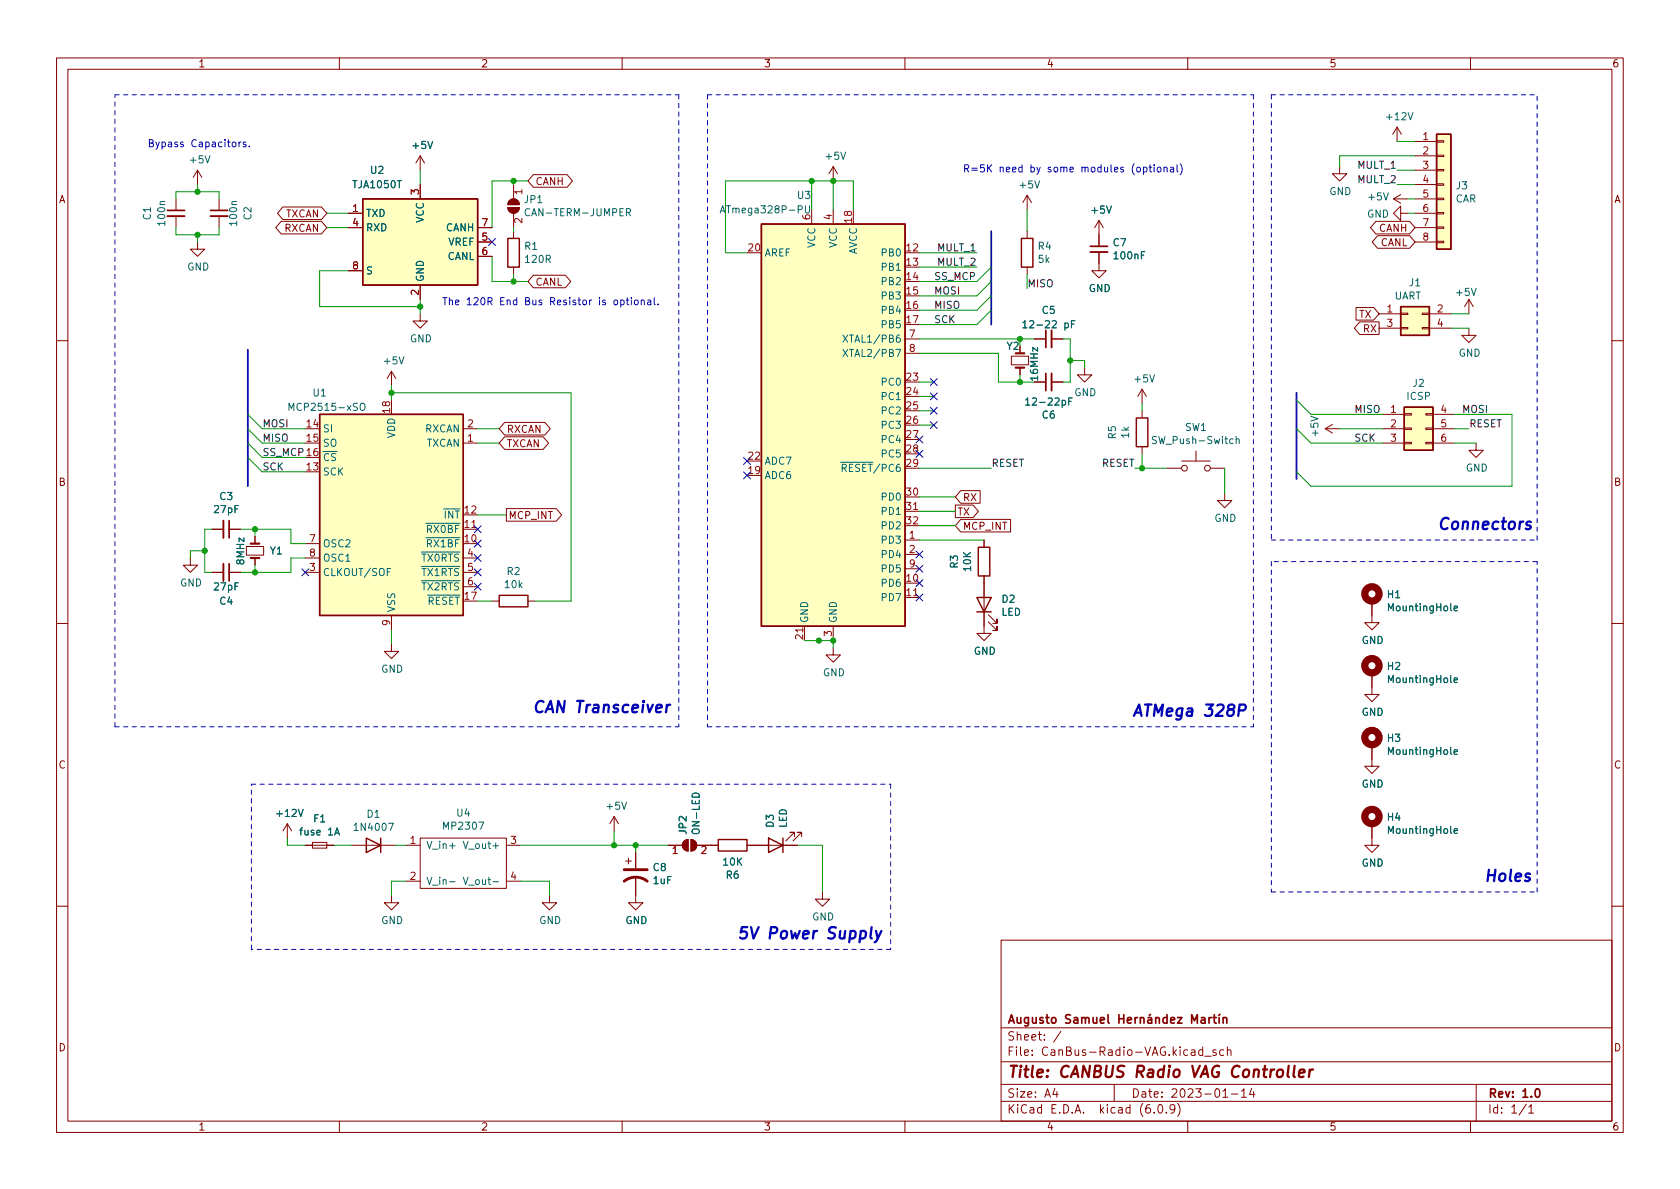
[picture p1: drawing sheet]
<svg xmlns="http://www.w3.org/2000/svg" width="297mm" height="210mm" viewBox="0 0 297 210" stroke-linecap="round" stroke-linejoin="round" font-family="sans-serif">
<g fill="none" stroke="#840000" stroke-width=".18">
<path d="M10 10.2h277v190.1h-277zM12 12.2h273v186.1h-273zM60 10.2v2M110 10.2v2M160 10.2v2M210 10.2v2M260 10.2v2M31.1 35.2v2M31.1 38.2v2.1M34.9 30.1l-.7 1.3M34.9 30.1v2.5M34.9 30.1l.8 1.3"/>
<path d="M38.7 35.2v2M38.7 38.2v2.1M49.7 39.1h7.1l1 1.2-1 1.1h-7.1l-.9-1.1zM50 36.6h6.8l1 1.1-1 1.1h-6.8l-.9-1.1zM61.6 37.7h2.5M74.3 27.6l-.8 1.2M74.3 27.6v2.5M74.3 32.6v2.6M74.3 27.6l.8 1.2M89.8 36.7h2a1.02 1.02 0 0 1-1 1 1.02 1.02 0 0 1-1-1zM90.1 35.5a1.02 1.02 0 0 1 1.1-.2 1.02 1.02 0 0 1 .6 .9h-2zM90.8 32.6v2.6"/>
<path d="M90.8 37.7v2.6M94.3 30.9h6l.9 1.1-.9 1.1h-6l-1-1.1zM143.5 37.1v2.5M147.3 29.5v2.5M147.3 37.1v2.5M147.3 29.5l-.7 1.2M147.3 29.5l.8 1.2M181.6 34.5l-.8 1.3M181.6 34.5v2.6M181.6 34.5l.8 1.3M194.3 39l-.8 1.3M194.3 39v4.6"/>
<path d="M194.3 39l.8 1.3M236.9 29.5v1.2h1.2l-1.2 1.3-1.3-1.3h1.3M243.3 39.1h5.9l1 1.2-1 1.1h-5.9l-1-1.1zM246.4 35.2h2.5M246.4 35.2l1.2 .7M247 22.5l-.7 1.2M247 22.5v2.5M247 22.5l.8 1.2M247.6 37.7v-1.3l-1.2 1.3 1.2 1.3v-1.3h1.3M247.6 34.4l-1.2 .8M250.2 37.7h3.8M250.2 25h3.8"/>
<path d="M250.2 27.6h3.8M250.2 30.1h3.8M250.2 32.6h3.8M250.2 35.2h3.8M254 37.6h1.3v.2h-1.3zM254 35h1.3v.3h-1.3zM254 32.5h1.3v.3h-1.3zM254 30h1.3v.2h-1.3zM254 27.4h1.3v.3h-1.3zM254 24.9h1.3v.2h-1.3zM34.9 42.8v1.3h1.3l-1.3 1.2-1.2-1.2h1.2M61.6 40.3h2.5"/>
<path d="M61.6 47.9h2.5M74.3 55.5v1.3h1.3l-1.3 1.2-1.3-1.2h1.3M74.3 50.4v2.6M84.5 40.3h2.5M84.5 42.8h2.5M84.5 45.3h2.5M90.8 40.9v1.3M90.8 47.2v1.3M94.3 48.7h5.7l.9 1.1-.9 1.1h-5.7l-1-1.1zM160 59.9h2.6M181.6 40.9v1.3M181.6 47.2v1.3"/>
<path d="M182.9 59.9h2M185.9 59.9h2.1M194.3 44.6v3.3h1.3l-1.3 1.2-1.3-1.2h1.3M239.8 54.4h3.1l.9 1.1-.9 1.1h-3.1zM240.4 56.9h3.4v2.2h-3.4l-.9-1.1zM243.6 41.7h5.6l1 1.1-1 1.1h-5.6l-1-1.1zM243.8 55.5h3.8M243.8 58h3.8M247.6 57.9h1.3v.3h-1.3zM247.6 55.4h1.3v.2h-1.3zM250.2 40.3h3.8M250.2 42.8h3.8"/>
<path d="M251.5 57.9h1.2v.3h-1.2zM251.5 55.4h1.2v.2h-1.2zM252.7 55.5h3.8M252.7 58h3.8M254 42.7h1.3v.2h-1.3zM254 40.1h1.3v.3h-1.3zM259.7 58v1.3h1.3l-1.3 1.3-1.3-1.3h1.3M259.7 53l-.7 1.2M259.7 53v2.5M259.7 53l.8 1.2M10 60.2h2M69.2 65.7v2.5"/>
<path d="M69.2 65.7l-.7 1.2M69.2 65.7l.8 1.2M81.9 78.4h2.6M81.9 75.8h2.6M89.2 74.7h7.1l1 1.1-1 1.1h-7.1l-.9-1.1zM89.2 77.2h6.8l1 1.2-1 1.1h-6.8l-.9-1.1zM160 62.5h2.6M178.8 63h3.1v1.5h-3.1zM180.3 61.2v1.3M180.3 65v1.3M182.9 67.6h2M185.9 67.6h2.1"/>
<path d="M191.8 65v1.3h1.2l-1.2 1.3-1.3-1.3h1.3M201.9 68.8v2.6M201.9 72.6v1.3M201.9 79v1.3M201.9 68.8l-.7 1.3M201.9 68.8l.8 1.3M211.5 79.8v1.7M234.3 75.8h2.6M234.3 75.8l1.3 .8M235.6 75.1l-1.3 .7M244.5 78.4h3.8M244.5 75.8h3.8"/>
<path d="M244.5 73.3h3.8M248.3 78.2h1.3v.3h-1.3zM248.3 75.7h1.3v.2h-1.3zM248.3 73.1h1.3v.3h-1.3zM252.1 78.2h1.3v.3h-1.3zM252.1 75.7h1.3v.2h-1.3zM252.1 73.1h1.3v.3h-1.3zM253.4 78.4h3.8M253.4 75.8h3.8M253.4 73.3h3.8M261 78.4v1.2h1.3l-1.3 1.3-1.3-1.3h1.3M285 60.2h2"/>
<path d="M33.7 98.7v1.2h1.2l-1.2 1.3-1.3-1.3h1.3M37.5 93.6h2M40.5 93.6h2M43.6 96.6h3v1.6h-3zM45.1 94.9v1.2M45.1 98.7v1.2M54 98.7h2.5M54 96.1h2.5M81.9 93.6h2.6M81.9 98.7h2.6M89.5 89.9h8.8l1 1.2-1 1.1h-8.8zM160 95.5h2.6"/>
<path d="M160 98h2.6M160 90.4h2.6M168.9 89.3h3.1l1 1.1-1 1.1h-3.1zM169.9 86.8h3.4v2.2h-3.4l-1-1.1zM169.9 91.8h8.8v2.3h-8.8l-1-1.1zM174 95.5v1.3M206.4 82.8h2.5M208.9 81.5h5.1M214 82.8h2.5M216.5 87.2v1.3h1.3l-1.3 1.3-1.2-1.3h1.2M10 110.2h2M37.5 101.2h2"/>
<path d="M40.5 101.2h2M54 101.2h2.5M69.2 113.9v1.3h1.3l-1.3 1.3-1.3-1.3h1.3M69.2 108.8v2.6M81.9 101.2h2.6M81.9 103.8h2.6M87 106.3h1.3M93.3 106.3h1.3M142.2 110.7v2.6M147.3 114.5v1.3h1.3l-1.3 1.3-1.3-1.3h1.3M147.3 110.7v2.6M160 105.7h2.6"/>
<path d="M160 100.6h2.6M174 101.8v10.2h1.3l-1.3 1.3-1.3-1.3h1.3M174.8 110l1.5 1.5v-.8v.8h-.8M174.8 108.7l1.5 1.5v-.7v.7h-.8M242.6 119v3.8h1.2l-1.2 1.3-1.3-1.3h1.3M242.6 106.3v3.8h1.2l-1.2 1.3-1.3-1.3h1.3M285 110.2h2M242.6 131.7v3.8h1.2l-1.2 1.3-1.3-1.3h1.3M50.8 145.7l-.8 1.2M50.8 145.7v2.5M50.8 145.7l.8 1.2M54 149.5h5.1"/>
<path d="M55.2 149h2.6v1h-2.6zM62.2 149.5h7.6M69.2 158.4v1.2h1.3l-1.3 1.3-1.3-1.3h1.3M71.8 149.5h2.5M71.8 155.8h2.5M74.3 148.2h15.2v8.9h-15.2zM89.5 149.5h2.6M89.5 155.8h2.6M97.2 158.4v1.2h1.2l-1.2 1.3-1.3-1.3h1.3M108.6 144.4l-.8 1.3M108.6 144.4v2.5M108.6 144.4l.7 1.3"/>
<path d="M110.6 152.3h1M111.1 151.8v1M112.4 155.1v4.5h1.3l-1.3 1.3-1.3-1.3h1.3M112.4 150.7v2.8M118.1 149.5h2.5M120.9 148.8l.8-.3v2a1.02 1.02 0 0 1-1-.6 1.02 1.02 0 0 1 .2-1.1zM122.2 148.5a1.02 1.02 0 0 1 1 1 1.02 1.02 0 0 1-1 1zM123.2 149.5h3.8M132.1 149.5h8.9M140.5 147.9v-.7h-.8h.8l-1.6 1.5M141.7 147.9v-.7h-.7h.7l-1.5 1.5M145.4 157.7v1.3h1.3l-1.3 1.3-1.3-1.3h1.3"/>
<path d="M242.6 145.7v3.8h1.2l-1.2 1.2-1.3-1.2h1.3M10 160.2h2M177 166.3h108v32h-108zM285 160.2h2M60 198.3v2M110 198.3v2M160 198.3v2M177 194.8h108M177 191.8h108M177 187.8h108M177 181.8h108M186.5 192.5l-.4 1h1"/>
<path d="M186.9 193v1M187.6 182.4l-1.3 1.9M197 191.8v3M204.1 196.7v.1M204.9 195.4l.2-.1a.81 .81 0 0 1 .6 .7 .81 .81 0 0 1-.3 .8h-.2a.81 .81 0 0 1-.6-.6 .81 .81 0 0 1 .3-.8zM206.2 196.7v.1M207.7 196l-.3 .3h-.3l-.2-.3 .1-.6 .4-.1 .2 .2a.99 .99 0 0 1-.3 1.3h-.3M208.2 195.1a1.72 1.72 0 0 1 0 2.3M210 198.3v2M212.6 185.7l-.4-.1-.3 .3v.4l.2 .3h.5M212.6 185.1v1.5M213 186.8h1.1"/>
<path d="M215 185.7l-.4-.1-.2 .2 .1 .3 .5 .1v.4h-.6M216.2 194h.9M216.4 185.7l-.5-.1-.3 .3v.4l.2 .3h.6M217 185.8l.2-.2 .4 .1v.9M217 185.1v1.5M217.7 193.5h1.2M219.5 193l.4-.5v1.5M219.5 194h.9M221.3 192.5l-.4 1h1M221.6 193v1M260 198.3v2M261 191.8v6.5"/>
<path d="M269.9 195.3l-1.3 1.9M270.3 195.8l.4-.5v1.5M270.3 196.8h.9"/>
<circle cx="209.4" cy="82.8" r=".51"/>
<circle cx="213.5" cy="82.8" r=".51"/>
</g>
<g fill="none" stroke="#840000" stroke-width=".3">
<path d="M29.6 37.2h3M37.2 37.2h3.1M184.9 58.4v3.1M192.8 43.6h3M184.9 66v3.1M40.5 92.1v3M40.5 99.7v3M179.8 179.9l.1 1h.4l.2-.1M180.5 179.9v1M181.8 179.9v1.2l-.2 .3h-.4M182.6 179.9v1h.4l.2-.1M183.2 179.9v1"/>
<path d="M184.9 179.9h.6M185.1 179.4v1.3l.4 .2M189.3 179.5l-.6-.1-.3 .3 .2 .4 .6 .3v.4l-.2 .1h-.6M191.3 179.9v1M193.3 179.9v1h.4l.2-.1M193.9 179.9v1M195.9 179.4v1.3l.2 .2M197.8 179.4v1.5M198.7 179.4v1.5M200.7 179.9v1M201.1 179.9l-.3 .1-.1 .2M201.6 179.9v1"/>
<path d="M203.4 179.4l-.2 .2M204.3 179.9v1M206.3 179.4v1.5M208.2 179.9h.8l-.8 1h.8M213.8 179.9v1M214.2 179.9l-.3 .1-.1 .2M214.5 179.9h.6M214.7 179.4v1.3l.4 .2M215.6 179.9v1M215.7 179.4l-.2 .2M216.3 179.9v1M178.3 180.9l.5-1.5 .5 1.5"/>
<path d="M178.5 180.5h.7M181.8 180l-.4-.1-.3 .3v.4l.2 .3h.5M184.4 180l-.3-.1-.3 .2 .1 .3 .5 .1v.4h-.6M186 180.1l.2-.2 .4 .2 .1 .5-.1 .3h-.4l-.2-.1zM189.9 180h.6l.1 .9M190.6 180.3l-.5 .1a.29 .29 0 0 0-.3 .2 .29 .29 0 0 0 .3 .3h.5M191.3 180.1l.2-.2 .3 .1 .1 .9M191.9 180.1l.2-.2 .4 .1 .1 .9M194.6 180.4l.7-.1-.1-.3-.4-.1-.2 .2v.8h.6M197.8 180.1h.9M199.3 180.4l.8-.1-.1-.3-.4-.1-.3 .2 .1 .8h.6M201.6 180.1l.2-.2 .4 .1 .1 .9"/>
<path d="M203 180h.6v.9M203.6 180.3l-.5 .1a.29 .29 0 0 0-.2 .2 .29 .29 0 0 0 .2 .3h.5M204.3 180.1l.3-.2 .3 .1 .1 .9M206.3 180l-.4-.1-.3 .3v.4l.2 .3h.5M207 180.4l.7-.1-.1-.3-.4-.1-.2 .2 .1 .8h.5M210.7 180.9v-1.5l.5 1.1 .5-1.1v1.5M212.4 180h.6l.1 .9M213.1 180.3l-.5 .1a.29 .29 0 0 0-.3 .2 .29 .29 0 0 0 .3 .3h.5M216.3 180.1l.2-.2 .3 .1 .1 .9M271.6 192.6l.2-.1a.82 .82 0 0 1 .6 .7 .82 .82 0 0 1-.3 .8h-.2a.81 .81 0 0 1-.6-.6 .81 .81 0 0 1 .3-.8z"/>
</g>
<path d="M228.9 188.5l-.2 1.7 .2 .3M229.7 189.8l1-.2-.1-.4-.5-.1-.4 .3v1l.2 .1 .6-.1M231.6 189.1l-.2 1.4M232.2 189.1l-.4 .1-.3 .3" fill="none" stroke="#840000" stroke-width=".4"/>
<g fill="#840000" stroke="#840000" stroke-width=".18">
<path d="M120.9 148.8l.8-.3v2a1.02 1.02 0 0 1-1-.6 1.02 1.02 0 0 1 .2-1.1z"/>
<path d="M122.2 148.5a1.02 1.02 0 0 1 1 1 1.02 1.02 0 0 1-1 1z"/>
<path d="M90.1 35.5a1.02 1.02 0 0 1 1.1-.2 1.02 1.02 0 0 1 .6 .9h-2z"/>
<path d="M89.8 36.7h2a1.02 1.02 0 0 1-1 1 1.02 1.02 0 0 1-1-1z"/>
</g>
<path d="M110.4 155.8a3.3 3.3 0 0 1 4 0M110.4 153.8h4" fill="none" stroke="#840000" stroke-width=".51"/>
<g fill="#ffffc2" stroke="#ffffc2" stroke-width=".18">
<path d="M56.5 73.3h25.4v35.5h-25.4z"/>
<path d="M134.6 39.6h25.4v71.1h-25.4z"/>
<path d="M247.6 54.2h5.1v5.1h-5.1z"/>
<path d="M248.3 72h5.1v7.6h-5.1z"/>
<path d="M64.1 35.2h20.4v15.2h-20.4z"/>
<path d="M254 23.7h2.5v20.4h-2.5z"/>
</g>
<g fill="none" stroke="#840000" stroke-width=".25">
<path d="M64.1 35.2h20.4v15.2h-20.4zM134.6 39.6h25.4v71.1h-25.4zM254 23.7h2.5v20.4h-2.5zM89.8 42.2h2v5h-2zM180.6 42.2h2v5h-2zM247.6 54.2h5.1v5.1h-5.1zM56.5 73.3h25.4v35.5h-25.4zM200.9 73.9h2v5.1h-2zM248.3 72h5.1v7.6h-5.1zM173 96.8h2v5h-2zM88.3 105.3h5v2h-5zM172.7 105.7h2.6l-1.3 2.5z"/>
<path d="M172.7 108.2h2.6M64.8 148.2l2.5 1.3-2.5 1.2zM67.3 148.2v2.5M127 148.5h5.1v2h-5.1zM135.9 148.2l2.5 1.3-2.5 1.2zM138.4 148.2v2.5"/>
</g>
<g fill="none" stroke="#006464" stroke-width=".18">
<path d="M93.6 37a.6 .6 0 0 0-.8 .4 .6 .6 0 0 0 .6 .8l.2-.2M110.8 37.6l.6-.1 .1-.2-.1-.3-.6-.1v1.3M111.1 37.6l.4 .6M127.3 37.7l.5-1.3 .4 1.3M127.5 37.3h.6M142.4 36.4v1l.2 .3h.3l.2-.3v-1M149 59.2l.9 1.3M149.9 59.2l-.9 1.3M180.9 57.1l.3-.4v1.3M180.9 58h.7M189.4 57.3h.5M190 56.7h-.6v1.3"/>
<path d="M51.1 72.6v-1.3l.4 .9 .4-.9v1.3M63.7 71.5l.3-.2a.43 .43 0 0 1 .5 .4v.5a.42 .42 0 0 1-.4 .4 .42 .42 0 0 1-.4-.4zM149 61.8l.9 1.3M149.9 61.8l-.9 1.3M181.3 70.7l.4-.3v1.2M181.3 71.6h.8M189 71h.4M189.6 70.4h-.6v1.2M218.6 77.7l.1-.1 .3 .1 .1 .7M218.6 77.2v1.2M69.1 100.5h-.6v1.3M257.1 107.6l.6-.1-.1-.3h-.3l-.2 .1 .1 .7h.4"/>
<path d="M257.1 133l.6-.1-.1-.3h-.3l-.2 .1 .1 .7h.4M257.1 120.3l.6-.1-.1-.3h-.3l-.2 .1 .1 .7h.4M59.2 147.7l.4-1.3 .4 1.3M79.5 149.6h1M79.5 155.9h1M81.9 148.8l.4 1.2 .5-1.2M81.9 155.1l.4 1.3 .5-1.3M257.1 147l.6-.2-.1-.2-.3-.1-.2 .2 .1 .6h.4"/>
</g>
<g fill="none" stroke="#840000" stroke-width="1.3">
<circle cx="242.6" cy="105" r="1.27"/>
<circle cx="242.6" cy="117.7" r="1.27"/>
<circle cx="242.6" cy="130.4" r="1.27"/>
<circle cx="242.6" cy="144.4" r="1.27"/>
</g>
<path d="M29.6 38.2h3M37.2 38.2h3.1M185.9 58.4v3.1M192.8 44.6h3M185.9 66v3.1M39.5 92.1v3M39.5 99.7v3" fill="none" stroke="#840000" stroke-width=".33"/>
<path d="M179.6 65h1.5M179.6 62.5h1.5M44.3 96.1h1.5M44.3 98.7h1.5" fill="none" stroke="#840000" stroke-width=".38"/>
<path d="M270.7 92.3a.49 .49 0 0 0-.8 .3v.2l.7 .2 .1 .2-.2 .3-.2 .1-.5-.1M117.9 124.6l-.1 1.4M118.5 124.6l-.4 .1-.2 .3M219 125.6h.8a.56 .56 0 0 0 .5-.4 .56 .56 0 0 0-.4-.6h-.7l-.3 2M154.1 164l-.2 1.7 .2 .3M154.9 164.6l.3 1.4M155.8 164.6l-.9 1.8-.3 .2" fill="none" stroke="#0000c2" stroke-width=".4"/>
<g fill="none" stroke="#0000c2" stroke-width=".18">
<path d="M42.3 25.1v.9M42.6 25.1l-.3 .3M43.5 25.2l-.3-.1-.2 .2v.2l.5 .1v.3h-.5M44.1 25.8v.2M202.2 29.6h.4l.2 .2-.1 .5h-.5M202.2 29.6v1.2M203.2 29.6h.4M203.3 29.1v1.1l.3 .2M204.1 29.1v.2M204.1 29.6v.8M204.7 29.6h.3l.3 .2v.4l-.3 .2-.3-.1-.1-.1zM205.8 29.7l.2-.1h.3l.1 .8"/>
<path d="M205.8 29.6v.8M207 29.6h.4l.1 .8M207.5 29.9h-.4l-.2 .2 .2 .3 .4-.1M208.1 29.1v1.1l.2 .2M208.7 29a1.46 1.46 0 0 1 0 1.9M109.7 53.1h.4l.3 .2-.2 .5h-.5M109.7 53.1v1.2M110.7 53.1h.5M110.9 52.6v1.1l.3 .2M111.6 52.6v.2M111.6 53.1v.8M112.3 53.1h.3l.2 .2v.4l-.2 .2-.3-.1-.1-.1z"/>
<path d="M113.4 53.2l.2-.1h.3v.8M113.4 53.1v.8M114.5 53.1h.5l.1 .8M115.1 53.4h-.5l-.1 .2 .1 .3 .5-.1M115.7 52.6v1.1l.2 .2M116.3 53.8v.1"/>
</g>
<g fill="none" stroke="#0000c2" stroke-width=".18" stroke-dasharray=".8 .8">
<path d="M20.3 16.8h99.7M120 16.8v111.7M125.1 16.8v111.7M125.1 16.8h96.5M221.6 16.8v111.7M224.8 16.8v78.7M224.8 16.8h47M224.8 99.3v58.4M224.8 95.5h47M271.8 99.3h-47M271.8 95.5v-78.7M20.3 128.5v-111.7"/>
<path d="M20.3 128.5h99.7M44.4 138.7h113.1M125.1 128.5h96.5M157.5 138.7v29.2M224.8 157.7h47M271.8 157.7v-58.4M44.4 167.9v-29.2M157.5 167.9h-113.1"/>
</g>
<path d="M175.3 40.9v16.5M43.8 61.8v24.2M229.2 69.5v15.2" fill="none" stroke="#000084" stroke-width=".3"/>
<g fill="none" stroke="#009600" stroke-width=".18">
<path d="M31.1 35.2v-1.3h7.6v1.3M34.9 32.6v1.3M57.8 37.7h3.8M74.3 30.1v2.5M90.8 32v.6M93.3 32h-6.3v8.3M143.5 32v5.1M147.3 32v5.1M150.9 37.1v-5.1h-22.6v12.7h3.8M181.6 37.1v3.8M247 25h3.2M247 32.6h3.2"/>
<path d="M247 30.1h3.2M248.9 37.7h1.3M248.9 35.2h1.3M250.2 27.6h-13.3v1.9M31.1 40.3v1.2h7.6v-1.2M34.9 41.5v1.3M57.8 40.3h3.8M61.6 47.9h-5.1v6.3h17.8M74.3 53v2.5M87 45.3v4.5h6.3M90.8 40.3v.6M90.8 48.5v1.3"/>
<path d="M162.6 44.7h10.1M162.6 59.9h20.3M162.6 47.2h10.1M175.3 47.2l-2.6 2.6h-10.1M175.3 49.8l-2.6 2.5h-10.1M175.3 52.3l-2.6 2.6h-10.1M175.3 54.9l-2.6 2.5h-10.1M180.3 59.9v1.3M181.6 48.5v2.5M188 59.9h1.2v7.7h-1.2M256.5 55.5h3.2M256.5 58h3.2"/>
<path d="M43.8 75.8l2.6 2.6h7.6M43.8 73.3l2.6 2.5h7.6M43.8 78.4l2.6 2.5h7.6M69.2 69.5h31.8v36.8h-6.4M69.2 68.2v2.5M84.5 78.4h3.8M84.5 75.8h3.8M162.6 75.2h2.5M162.6 67.6h2.5M162.6 62.5h13.9v5.1h6.4M162.6 70.1h2.5M162.6 72.6h2.5"/>
<path d="M180.3 66.3v1.3M189.2 63.7h2.6v1.3M201.9 71.4v1.2M229.2 75.8l2.6 2.6h12.7M229.2 70.7l2.6 2.6h12.7M236.9 75.8h7.6M257.2 78.4h3.8M257.2 75.8h2.5M257.2 73.3h10.1v12.7h-35.5l-2.6-2.6M36.2 97.4h-2.5v1.3M37.5 93.6h-1.3v7.6h1.3M42.5 93.6h8.9v2.5h2.6"/>
<path d="M43.8 80.9l2.6 2.5h7.6M45.1 93.6v1.3M45.1 99.9v1.3M54 98.7h-2.6v2.5h-8.9M84.5 91.1h5M162.6 93h6.3M162.6 90.4h6.3M162.6 95.5h11.4M162.6 82.8h12.7M162.6 87.9h6.3M200.7 82.8h5.7M201.9 80.3v2.5"/>
<path d="M216.5 82.8v4.4M69.2 111.4v2.5M84.5 106.3h2.5M142.2 113.3h5.1v1.2M50.8 148.2v1.3h3.2M59.1 149.5h3.1M69.8 149.5h2M71.8 155.8h-2.6v2.6M92.1 149.5h26M92.1 155.8h5.1v2.6M108.6 146.9v2.6M112.4 149.5v1.2"/>
<path d="M141 149.5h4.4v8.2"/>
</g>
<g fill="none" stroke="#000084" stroke-width=".18">
<path d="M86.4 42.2l1.2 1.2M87.6 42.2l-1.2 1.2M162 79.6l1.2 1.3M162 77.1l1.2 1.2M163.2 77.1l-1.2 1.2M163.2 79.6l-1.2 1.3M164.5 72l1.2 1.2M164.5 66.9l1.2 1.3M164.5 69.5l1.2 1.2M164.5 74.6l1.2 1.2M165.7 72l-1.2 1.2M165.7 66.9l-1.2 1.3"/>
<path d="M165.7 69.5l-1.2 1.2M165.7 74.6l-1.2 1.2M83.8 93l1.3 1.2M83.8 95.5l1.3 1.2M83.8 98.1l1.3 1.2M85.1 93l-1.3 1.2M85.1 95.5l-1.3 1.2M85.1 98.1l-1.3 1.2M131.5 83.5l1.2 1.2M131.5 80.9l1.2 1.2M132.7 83.5l-1.2 1.2M132.7 80.9l-1.2 1.2"/>
<path d="M162 100l1.2 1.2M162 97.4l1.2 1.2M163.2 100l-1.2 1.2M163.2 97.4l-1.2 1.2M53.4 100.6l1.2 1.2M54.6 100.6l-1.2 1.2M83.8 100.6l1.3 1.2M83.8 103.1l1.3 1.3M85.1 100.6l-1.3 1.2M85.1 103.1l-1.3 1.3M162 102.5l1.2 1.2M162 105l1.2 1.3"/>
<path d="M163.2 102.5l-1.2 1.2M163.2 105l-1.2 1.3"/>
</g>
<g fill="#009600" stroke="#009600" stroke-width=".18">
<circle cx="108.6" cy="149.5" r=".46"/>
<circle cx="112.4" cy="149.5" r=".46"/>
<circle cx="90.8" cy="32" r=".46"/>
<circle cx="143.5" cy="32" r=".46"/>
<circle cx="45.1" cy="93.6" r=".46"/>
<circle cx="45.1" cy="101.2" r=".46"/>
<circle cx="147.3" cy="32" r=".46"/>
<circle cx="34.9" cy="41.5" r=".46"/>
<circle cx="74.3" cy="54.2" r=".46"/>
<circle cx="90.8" cy="49.8" r=".46"/>
<circle cx="34.9" cy="33.9" r=".46"/>
<circle cx="36.2" cy="97.4" r=".46"/>
<circle cx="69.2" cy="69.5" r=".46"/>
<circle cx="180.3" cy="59.9" r=".46"/>
<circle cx="180.3" cy="67.6" r=".46"/>
<circle cx="147.3" cy="113.3" r=".46"/>
<circle cx="144.8" cy="113.3" r=".46"/>
<circle cx="189.2" cy="63.7" r=".46"/>
<circle cx="201.9" cy="82.8" r=".46"/>
</g>
<g font-size="2.8" fill="#0000c2">
<text x="254" y="93.7">Connectors</text>
<text x="94" y="126.1">CAN Transceiver</text>
<text x="200" y="126.7">ATMega 328P</text>
<text x="262.3" y="155.9">Holes</text>
<text x="130.2" y="166.1">5V Power Supply</text>
</g>
<text font-size="2.8" fill="#840000" x="178" y="190.6">Title: CANBUS Radio VAG Controller</text>
<g font-size="2.1" fill="#840000">
<text x="178" y="184">Sheet: /</text>
<text x="178" y="186.7">File: CanBus-Radio-VAG.kicad_sch</text>
<text x="178" y="196.9">KiCad E.D.A. kicad (6.0.9)</text>
<text x="178" y="194.1">Size: A4</text>
<text x="200" y="194.1">Date: 2023-01-14</text>
<text x="263" y="194.1">Rev: 1.0</text>
<text x="263" y="196.9">Id: 1/1</text>
</g>
<g font-size="1.8" fill="#840000">
<text x="35" y="11.9">1</text>
<text x="85" y="11.9">2</text>
<text x="135" y="11.9">3</text>
<text x="185" y="11.9">4</text>
<text x="235" y="11.9">5</text>
<text x="285" y="11.9">6</text>
<text x="10.3" y="35.9">A</text>
<text x="94.6" y="32.7">CANH</text>
<text x="285.3" y="35.9">A</text>
<text x="50.2" y="41">RXCAN</text>
<text x="50.4" y="38.4">TXCAN</text>
<text x="243.8" y="41">CANH</text>
<text x="244" y="43.5">CANL</text>
<text x="94.6" y="50.5">CANL</text>
<text x="240.3" y="56.2">TX</text>
<text x="241.1" y="58.8">RX</text>
<text x="89.5" y="76.5">RXCAN</text>
<text x="89.5" y="79.1">TXCAN</text>
<text x="10.3" y="85.9">B</text>
<text x="170.2" y="88.6">RX</text>
<text x="285.3" y="85.9">B</text>
<text x="89.9" y="91.8">MCP_INT</text>
<text x="169.2" y="91.1">TX</text>
<text x="170.2" y="93.7">MCP_INT</text>
<text x="10.3" y="135.9">C</text>
<text x="285.3" y="135.9">C</text>
<text x="10.3" y="185.9">D</text>
<text x="285.3" y="185.9">D</text>
<text x="35" y="199.9">1</text>
<text x="85" y="199.9">2</text>
<text x="135" y="199.9">3</text>
<text x="185" y="199.9">4</text>
<text x="235" y="199.9">5</text>
<text x="285" y="199.9">6</text>
</g>
<g font-size="1.8" fill="#006464">
<text x="245.3" y="21.3">+12V</text>
<text x="33.7" y="28.9">+5V</text>
<text x="73.1" y="26.3">+5V</text>
<text x="146.1" y="28.2">+5V</text>
<text x="62.5" y="33.3">TJA1050T</text>
<text x="65.5" y="30.7">U2</text>
<text x="92.8" y="35.9">JP1</text>
<text x="141" y="35.2">U3</text>
<text x="180.4" y="33.3">+5V</text>
<text x="235" y="34.5">GND</text>
<text x="242.1" y="35.4">+5V</text>
<text x="257.3" y="35.8">CAR</text>
<text x="257.5" y="33.5">J3</text>
<text x="26.7" y="38.8" transform="rotate(-90 26.7 38.8)">C1</text>
<text x="29.2" y="39.7" transform="rotate(-90 29.2 39.7)">100n</text>
<text x="41.9" y="39.7" transform="rotate(-90 41.9 39.7)">100n</text>
<text x="44.4" y="38.8" transform="rotate(-90 44.4 38.8)">C2</text>
<text x="64.6" y="38.3">TXD</text>
<text x="64.6" y="40.9">RXD</text>
<text x="74.9" y="39.4" transform="rotate(-90 74.9 39.4)">VCC</text>
<text x="78.8" y="40.9">CANH</text>
<text x="93.5" y="38.2">CAN-TERM-JUMPER</text>
<text x="128.2" y="37.7">ATmega328P-PU</text>
<text x="193.1" y="37.8">+5V</text>
<text x="241.7" y="38.5">GND</text>
<text x="33.1" y="47.8">GND</text>
<text x="79" y="46">CANL</text>
<text x="79.2" y="43.4">VREF</text>
<text x="92.8" y="44.2">R1</text>
<text x="93" y="46.5">120R</text>
<text x="135.1" y="45.3">AREF</text>
<text x="144.1" y="43.9" transform="rotate(-90 144.1 43.9)">VCC</text>
<text x="148" y="43.9" transform="rotate(-90 148 43.9)">VCC</text>
<text x="151.5" y="45.1" transform="rotate(-90 151.5 45.1)">AVCC</text>
<text x="156.1" y="45.3">PB0</text>
<text x="156.1" y="47.9">PB1</text>
<text x="183.6" y="44.2">R4</text>
<text x="183.6" y="46.5">5k</text>
<text x="196.8" y="43.5">C7</text>
<text x="197.1" y="45.8">100nF</text>
<text x="64.6" y="48.5">S</text>
<text x="74.9" y="49.9" transform="rotate(-90 74.9 49.9)">GND</text>
<text x="156.1" y="50.4">PB2</text>
<text x="156.1" y="53">PB3</text>
<text x="192.5" y="51.6">GND</text>
<text x="246.5" y="53">UART</text>
<text x="249.2" y="50.6">J1</text>
<text x="257.6" y="52.3">+5V</text>
<text x="156.1" y="55.5">PB4</text>
<text x="156.1" y="58">PB5</text>
<text x="181.8" y="58">12-22 pF</text>
<text x="184.3" y="55.5">C5</text>
<text x="68" y="64.4">+5V</text>
<text x="72.5" y="60.5">GND</text>
<text x="150" y="60.6">XTAL1/PB6</text>
<text x="150" y="63.1">XTAL2/PB7</text>
<text x="178" y="61.8">Y2</text>
<text x="257.9" y="63.1">GND</text>
<text x="55.4" y="70.1">U1</text>
<text x="156.1" y="68.2">PC0</text>
<text x="156.1" y="70.7">PC1</text>
<text x="182.1" y="71.7">12-22pF</text>
<text x="183.5" y="67.2" transform="rotate(-90 183.5 67.2)">16MHz</text>
<text x="189.9" y="70">GND</text>
<text x="200.7" y="67.6">+5V</text>
<text x="248.8" y="70.7">ICSP</text>
<text x="249.8" y="68.4">J2</text>
<text x="51.8" y="72.6">MCP2515-xSO</text>
<text x="57" y="76.4">SI</text>
<text x="69.8" y="77.5" transform="rotate(-90 69.8 77.5)">VDD</text>
<text x="75.1" y="76.4">RXCAN</text>
<text x="156.1" y="73.3">PC2</text>
<text x="156.1" y="75.8">PC3</text>
<text x="184.3" y="74">C6</text>
<text x="197.3" y="77.6" transform="rotate(-90 197.3 77.6)">R5</text>
<text x="199.6" y="77.4" transform="rotate(-90 199.6 77.4)">1k</text>
<text x="209.5" y="76.2">SW1</text>
<text x="233.1" y="77" transform="rotate(-90 233.1 77)">+5V</text>
<text x="57" y="79">SO</text>
<text x="57" y="81.5">~{CS}</text>
<text x="75.3" y="79">TXCAN</text>
<text x="135.1" y="82.2">ADC7</text>
<text x="148.3" y="83.4">~{RESET}/PC6</text>
<text x="156.1" y="78.4">PC4</text>
<text x="156.1" y="80.9">PC5</text>
<text x="204.2" y="78.5">SW_Push-Switch</text>
<text x="259.1" y="83.4">GND</text>
<text x="38.9" y="88.4">C3</text>
<text x="57" y="84.1">SCK</text>
<text x="135.1" y="84.7">ADC6</text>
<text x="156.1" y="88.5">PD0</text>
<text x="37.9" y="90.7">27pF</text>
<text x="74.2" y="94.2">~{RX0BF}</text>
<text x="77.2" y="91.7">~{INT}</text>
<text x="156.1" y="91.1">PD1</text>
<text x="156.1" y="93.6">PD2</text>
<text x="214.7" y="92.3">GND</text>
<text x="43.2" y="99.8" transform="rotate(-90 43.2 99.8)">8MHz</text>
<text x="47.8" y="98">Y1</text>
<text x="57" y="101.8">CLKOUT/SOF</text>
<text x="57" y="96.8">OSC2</text>
<text x="57" y="99.3">OSC1</text>
<text x="73.2" y="99.3">~{TX0RTS}</text>
<text x="73.2" y="101.8">~{TX1RTS}</text>
<text x="74.2" y="96.8">~{RX1BF}</text>
<text x="89.7" y="101.7">R2</text>
<text x="156.1" y="96.1">PD3</text>
<text x="156.1" y="98.7">PD4</text>
<text x="156.1" y="101.2">PD5</text>
<text x="169.4" y="100.4" transform="rotate(-90 169.4 100.4)">R3</text>
<text x="171.7" y="100.9" transform="rotate(-90 171.7 100.9)">10K</text>
<text x="31.8" y="103.7">GND</text>
<text x="37.9" y="104.4">27pF</text>
<text x="38.9" y="106.9">C4</text>
<text x="73.2" y="104.4">~{TX2RTS}</text>
<text x="74.1" y="106.9">~{RESET}</text>
<text x="89.3" y="104">10k</text>
<text x="156.1" y="103.8">PD6</text>
<text x="156.1" y="106.3">PD7</text>
<text x="177.2" y="106.6">D2</text>
<text x="245.3" y="105.8">H1</text>
<text x="69.8" y="108.3" transform="rotate(-90 69.8 108.3)">VSS</text>
<text x="142.9" y="110.2" transform="rotate(-90 142.9 110.2)">GND</text>
<text x="148" y="110.2" transform="rotate(-90 148 110.2)">GND</text>
<text x="177" y="108.9">LED</text>
<text x="240.7" y="113.9">GND</text>
<text x="245.7" y="108.1">MountingHole</text>
<text x="67.4" y="118.9">GND</text>
<text x="145.5" y="119.6">GND</text>
<text x="172.2" y="115.8">GND</text>
<text x="245.3" y="118.5">H2</text>
<text x="245.7" y="120.8">MountingHole</text>
<text x="240.7" y="126.6">GND</text>
<text x="245.3" y="131.2">H3</text>
<text x="245.7" y="133.5">MountingHole</text>
<text x="107.4" y="143.2">+5V</text>
<text x="240.7" y="139.3">GND</text>
<text x="49.1" y="144.4">+12V</text>
<text x="53.3" y="147.7">fuse 1A</text>
<text x="55.5" y="145.4">F1</text>
<text x="62.9" y="146.9">1N4007</text>
<text x="64.9" y="144.6">D1</text>
<text x="78.6" y="146.7">MP2307</text>
<text x="80.8" y="144.4">U4</text>
<text x="121.4" y="147.5" transform="rotate(-90 121.4 147.5)">JP2</text>
<text x="123.7" y="147.2" transform="rotate(-90 123.7 147.2)">ON-LED</text>
<text x="136.8" y="146.3" transform="rotate(-90 136.8 146.3)">D3</text>
<text x="139.1" y="146.4" transform="rotate(-90 139.1 146.4)">LED</text>
<text x="245.3" y="145.1">H4</text>
<text x="245.7" y="147.4">MountingHole</text>
<text x="75.3" y="150.1">V_in+</text>
<text x="82.6" y="150.1">V_out+</text>
<text x="115.5" y="154">C8</text>
<text x="127.9" y="153.1">10K</text>
<text x="128.4" y="155.4">R6</text>
<text x="240.7" y="153.2">GND</text>
<text x="75.3" y="156.5">V_in-</text>
<text x="83" y="156.5">V_out-</text>
<text x="115.5" y="156.3">1uF</text>
<text x="67.4" y="163.4">GND</text>
<text x="95.3" y="163.4">GND</text>
<text x="110.6" y="163.4">GND</text>
<text x="143.6" y="162.8">GND</text>
</g>
<g font-size="1.8" fill="#0000c2">
<text x="26" y="26">Bypass Capacitors.</text>
<text x="170.2" y="30.5">R=5K need by some modules (optional)</text>
<text x="78.1" y="54">The 120R End Bus Resistor is optional.</text>
</g>
<g font-size="1.8" fill="#0f0f0f">
<text x="240.1" y="29.8">MULT_1</text>
<text x="240.1" y="32.4">MULT_2</text>
<text x="165.8" y="47">MULT_2</text>
<text x="165.8" y="44.4">MULT_1</text>
<text x="165.1" y="49.5">SS_MCP</text>
<text x="165.1" y="52.1">MOSI</text>
<text x="181.6" y="50.8">MISO</text>
<text x="165.1" y="54.6">MISO</text>
<text x="165.1" y="57.1">SCK</text>
<text x="46.4" y="75.6">MOSI</text>
<text x="239.4" y="73">MISO</text>
<text x="258.4" y="73">MOSI</text>
<text x="259.7" y="75.6">RESET</text>
<text x="46.4" y="78.1">MISO</text>
<text x="46.4" y="80.6">SS_MCP 16</text>
<text x="46.4" y="83.2">SCK</text>
<text x="175.3" y="82.5">RESET</text>
<text x="194.8" y="82.5">RESET</text>
<text x="239.4" y="78.1">SCK</text>
</g>
<g font-size="1.8" fill="#a90000">
<text x="251.6" y="24.8">1</text>
<text x="251.6" y="27.3">2</text>
<text x="251.6" y="29.8">3</text>
<text x="74" y="34.4" transform="rotate(-90 74 34.4)">3</text>
<text x="92.3" y="34.4" transform="rotate(-90 92.3 34.4)">1</text>
<text x="251.6" y="32.4">4</text>
<text x="251.6" y="34.9">5</text>
<text x="62.4" y="37.5">1</text>
<text x="62.4" y="40">4</text>
<text x="85.2" y="40">7</text>
<text x="92.3" y="39.5" transform="rotate(-90 92.3 39.5)">2</text>
<text x="143.3" y="38.8" transform="rotate(-90 143.3 38.8)">6</text>
<text x="147.1" y="38.8" transform="rotate(-90 147.1 38.8)">4</text>
<text x="150.6" y="39.3" transform="rotate(-90 150.6 39.3)">18</text>
<text x="251.6" y="37.5">6</text>
<text x="251.6" y="40">7</text>
<text x="62.4" y="47.6">8</text>
<text x="85.2" y="42.5">5</text>
<text x="85.2" y="45.1">6</text>
<text x="132.4" y="44.4">20</text>
<text x="160.3" y="44.4">12</text>
<text x="160.3" y="47">13</text>
<text x="251.6" y="42.5">8</text>
<text x="74" y="52.2" transform="rotate(-90 74 52.2)">2</text>
<text x="160.3" y="49.5">14</text>
<text x="160.3" y="52.1">15</text>
<text x="160.3" y="54.6">16</text>
<text x="160.3" y="57.1">17</text>
<text x="160.8" y="59.7">7</text>
<text x="245.3" y="55.2">1</text>
<text x="245.3" y="57.8">3</text>
<text x="254.1" y="55.2">2</text>
<text x="254.1" y="57.8">4</text>
<text x="160.8" y="62.2">8</text>
<text x="160.3" y="67.3">23</text>
<text x="160.3" y="69.8">24</text>
<text x="54.3" y="75.6">14</text>
<text x="69" y="73" transform="rotate(-90 69 73)">18</text>
<text x="82.7" y="75.6">2</text>
<text x="160.3" y="72.4">25</text>
<text x="160.3" y="74.9">26</text>
<text x="160.3" y="77.5">27</text>
<text x="245.9" y="73">1</text>
<text x="245.9" y="75.6">2</text>
<text x="254.8" y="73">4</text>
<text x="254.8" y="75.6">5</text>
<text x="54.3" y="83.2">13</text>
<text x="54.3" y="78.1">15</text>
<text x="82.7" y="78.1">1</text>
<text x="132.4" y="83.8">19</text>
<text x="132.4" y="81.3">22</text>
<text x="160.3" y="80">28</text>
<text x="160.3" y="82.5">29</text>
<text x="245.9" y="78.1">3</text>
<text x="254.8" y="78.1">6</text>
<text x="160.3" y="87.6">30</text>
<text x="54.8" y="95.9">7</text>
<text x="82.2" y="95.9">10</text>
<text x="82.2" y="93.3">11</text>
<text x="82.2" y="90.8">12</text>
<text x="160.3" y="90.2">31</text>
<text x="160.3" y="92.7">32</text>
<text x="160.8" y="95.2">1</text>
<text x="54.8" y="101">3</text>
<text x="54.8" y="98.4">8</text>
<text x="82.7" y="98.4">4</text>
<text x="82.7" y="101">5</text>
<text x="160.8" y="97.8">2</text>
<text x="160.8" y="100.3">9</text>
<text x="82.2" y="106">17</text>
<text x="82.7" y="103.5">6</text>
<text x="160.3" y="102.9">10</text>
<text x="160.3" y="105.4">11</text>
<text x="69" y="110.6" transform="rotate(-90 69 110.6)">9</text>
<text x="142" y="113" transform="rotate(-90 142 113)">21</text>
<text x="147.1" y="112.5" transform="rotate(-90 147.1 112.5)">3</text>
<text x="72.5" y="149.2">1</text>
<text x="90.3" y="149.2">3</text>
<text x="72.5" y="155.6">2</text>
<text x="90.3" y="155.6">4</text>
<text x="118.9" y="151">1</text>
<text x="124" y="151">2</text>
</g>
</svg>
